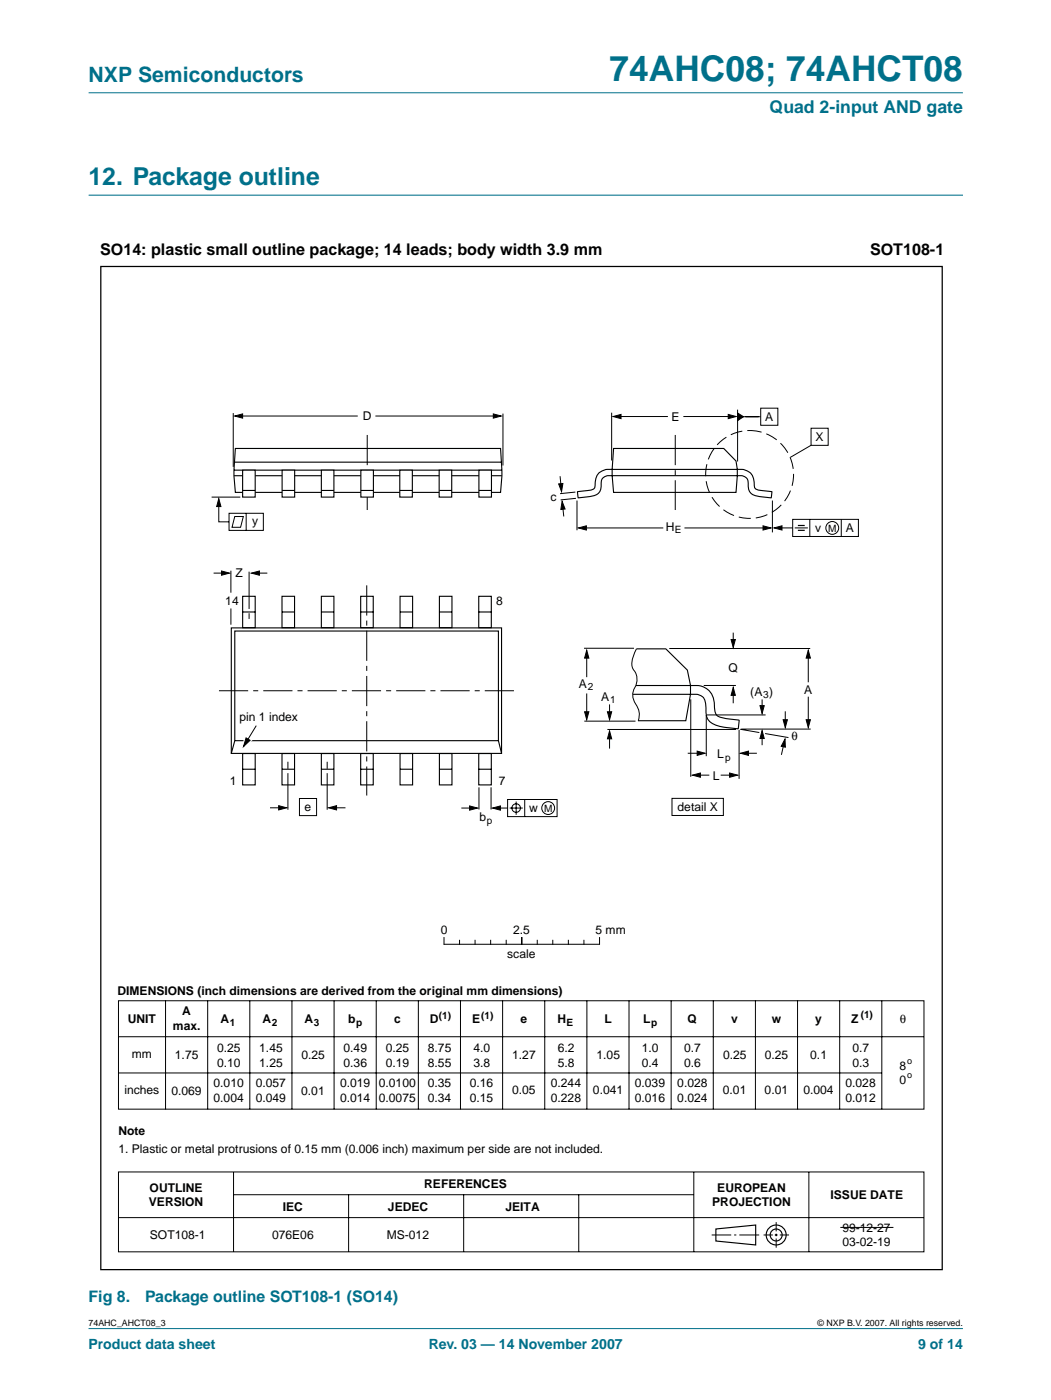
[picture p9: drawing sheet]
<svg xmlns="http://www.w3.org/2000/svg" width="210mm" height="280mm" viewBox="0 0 210 280" stroke-linecap="round" stroke-linejoin="round" font-family="sans-serif">
<g fill="#00708a" stroke="#00708a" stroke-width=".2">
<path d="M17.7 265.5h174.6z"/>
<path d="M17.7 18.5h174.6z"/>
</g>
<path d="M17.7 39h174.7" fill="none" stroke="#00708a" stroke-width=".21"/>
<path d="M46.7 95.1h53.5M46.7 93.9h53.5M46.8 92.4h53.3M47 89.6h53l.2 5.5-.2 3.3h-53l-.3-3.3zM115.3 98.3l.5-.1a5.7 5.7 0 0 0 2.9-.6l.2-.9a2.81 2.81 0 0 1 3.4-2.9h24.9a2.83 2.83 0 0 1 3.4 2.9l.1 .6a1.5 1.5 0 0 0 1.6 .7l1.9 .3-.2 1.1-.2 .1a9.9 9.9 0 0 1-3.6-.8 2.54 2.54 0 0 1-.8-2.4 1.7 1.7 0 0 0-2.1-1.3h-25a1.7 1.7 0 0 0-2.2 1.9 2.11 2.11 0 0 1-2.4 2.3l-2.2 .3zM122.5 89.6h22l2.5 2.5 .3 1.7-.3 4.6h-24.5l-.2-4.6zM46.2 125.5h54v25h-54zM46.9 126.1h52.6v21.9h-52.6zM127 137h10.9a3.9 3.9 0 0 1 4.6 2.6l.2 1.3a2.48 2.48 0 0 0 .7 2.2 13.7 13.7 0 0 0 4.1 .8l.1 .1-.1 1.5a12 12 0 0 1-4.7-.7 2.61 2.61 0 0 1-1.8-2.9l-.1-1.2a2.08 2.08 0 0 0-2.5-2h-12M127.1 129.7h5.9l4.3 4.2 .6 3.1v1.7l-.9 5.3h-9.6M46.9 148l-.7 2.5M99.5 148l.7 2.5" fill="none" stroke="#000" stroke-width=".22"/>
<g fill="none" stroke="#000" stroke-width=".2">
<path d="M46.6 82.5v10.8M47.8 83.1h23.7M75 83.1h24.3M100.5 82.6l-.1 10.4M111.9 95.2l.2 2.5M114.9 98.3l-3 .3M115 99.6l-3 .3M122.2 82.5v9.5M123.1 83.2h10.3M136.5 83.2h9.7M147.3 81.9v10.3M147.9 83.3h4"/>
<path d="M151.9 81.6h3.4v3.4h-3.4zM162 85.6h3.4v3.4h-3.4zM162 89l-4.2 2.4M42.7 114.5h2.5M46.1 114v4.4M49.7 114.2v7.5M50.8 114.5h2.6M112.3 100.7l.3 2.5M115.2 100v6M116.3 105.5h16.2M136.7 105.5h16.3M154.3 100v6.4"/>
<path d="M155.5 105.5h2.8M158.3 103.8h13.1v3.4h-13.1zM158.7 105.5h2.6M161.7 103.8v3.4M168 103.8v3.4M49.7 122.5v1.2M116.6 129.5h10M117.2 130.4v4.9M117.2 138.6v4.5M127.1 129.7a4.8 4.8 0 0 0-.7 3.9 3.4 3.4 0 0 1 .1 4.3 3.5 3.5 0 0 0 .8 3.3 3.3 3.3 0 0 1 .2 2.8M133.7 129.6h28.1M138 139.7v15.5"/>
<path d="M140.6 137h6.4M146.4 126.4v2.3M146.4 138v2.5M152.2 139.8v1.9M161.4 130.8v5.5M161.4 139.2v5.3M59.8 159.6h3.4v3.4h-3.4zM65.3 152.2v1.4M65.3 154.5v7.3M95.7 157.3v4.5M98.1 157.3v4.5M101.4 159.8h9.9v3.4h-9.9z"/>
<path d="M104.8 159.8v3.4M116.7 144.1h10.2M121.3 145.8h25.7M121.7 140.8v2.5M121.7 147v2.6M134.2 159.5h10.3v3.5h-10.3zM137.4 150.5h2.3M139.1 154.9h2.6M141.1 142.9v8.2M141.2 142.9h11.7M143.9 154.9h2.6M147.6 145.8v9.8"/>
<path d="M147.8 145.7l3.9 .7M148 145.7h13.9M148.8 150.5h2.4M152.2 147v1.9M152.8 146.6l4.7 .8M156.6 148.3l-.5 2.5M156.8 142.1v2.6M53.9 161.4h2.6M66.4 161.4h2.6M92.1 161.5h2.6M99.2 161.5h2.2M101.8 161.5h2.6"/>
<path d="M103.1 160.2v2.6M23.7 200h160.8v21.6h-160.8zM33.1 200v21.6M41.5 200v21.6M49.9 200v21.6M58.3 200v21.6M66.7 200v21.6M75.1 200v21.6M83.6 200v21.6M92 200v21.6M100.4 200v21.6M108.8 200v21.6"/>
<path d="M117.2 200v21.6M125.6 200v21.6M134 200v21.6M142.5 200v21.6M150.9 200v21.6M159.3 200v21.6M167.7 200v21.6M176.1 200v21.6M23.7 214.4h152.4M23.7 207.2h160.8M23.7 234.2h160.8v15.9h-160.8zM46.6 234.2v15.9"/>
<path d="M46.7 238.7h91.8M69.6 238.7v11.4M92.6 238.7v11.4M115.6 238.7v11.4M138.6 234.2v15.9M161.5 234.2v15.9M23.7 243.3h160.8M142.1 246.8h3.9M146.6 246.8h.5M147.7 246.8h3.9M152.5 246.8h1.8M154.7 246.8h.6"/>
<path d="M155 244.2v1.9M155 246.5v.5M155 247.5v1.8M155.7 246.8h1.9M167.8 245.3h10.6"/>
<circle cx="166.2" cy="105.5" r="1.28"/>
<circle cx="103.1" cy="161.5" r=".86"/>
<circle cx="109.5" cy="161.5" r="1.28"/>
</g>
<g fill="none" stroke="#000" stroke-width=".23">
<path d="M143 245.6l7.9-.8v4l-7.9-.8z"/>
<circle cx="155" cy="246.8" r="1.99"/>
<circle cx="155" cy="246.8" r="1.2"/>
</g>
<g fill="#000" stroke="#000" stroke-width=".2">
<path d="M46.9 83.1l1.6-.4v.9zM98.5 82.7l1.6 .4-1.6 .5zM111.6 96.7l.8-.1-.2 1.6zM122.4 83.2l1.6-.4v.9zM145.4 82.8l1.6 .4-1.6 .5zM147.3 82.5l1.2 .8-1.2 .7zM44.2 114.1l1.6 .4-1.6 .4zM50.2 114.5l1.6-.4v.8zM112.3 100.2l.6 1.5-.9 .1zM115.5 105.5l1.6-.4v.8zM152.4 105.1l1.6 .4-1.6 .4zM154.6 105.5l1.6-.4v.8z"/>
<path d="M117.2 129.9l.4 1.6h-.8zM146.4 137.4l.5 1.5h-.9zM146 127.8h.9l-.5 1.6zM161.4 129.9l.5 1.6h-.9zM116.8 142.2h.8l-.4 1.6zM121.7 146.1l.5 1.5h-.9zM121.3 142.2h.9l-.5 1.6zM139.2 150.1l1.6 .4-1.6 .4zM138.3 154.9l1.6-.4v.8zM145.7 154.5l1.6 .4-1.6 .4zM147.9 150.5l1.6-.4v.8zM152.2 146l.4 1.6h-.8z"/>
<path d="M151.8 141h.8l-.4 1.6zM156.8 147.7l.1 1.6-.9-.2zM156.4 143.8h.9l-.5 1.6zM161 143.8h.9l-.5 1.6zM55.7 161l1.5 .4-1.5 .4zM65.6 161.4l1.6-.4v.8zM93.8 161l1.6 .5-1.6 .4zM98.4 161.5l1.5-.5v.9z"/>
</g>
<path d="M159.4 105h1.3M159.4 106h1.3" fill="none" stroke="#000" stroke-width=".24"/>
<path d="M43.7 138h59.5" fill="none" stroke="#000" stroke-width=".2" stroke-dasharray="5.8 1 1 1" stroke-linecap="butt"/>
<path d="M73.3 86.9v15M134.9 86.9v15M73.2 117v42" fill="none" stroke="#000" stroke-width=".2" stroke-dasharray="6 1 1 1" stroke-linecap="butt"/>
<circle cx="149.7" cy="94.8" r="8.8" fill="none" stroke="#000" stroke-width=".2" stroke-dasharray="2.4 1" stroke-linecap="butt"/>
<path d="M64.2 93.9h2.5v5.4h-2.5z" fill="#fff" stroke="#000" stroke-width=".22"/>
<path d="M64.2 98h2.5" fill="none" stroke="#000" stroke-width=".22"/>
<path d="M56.3 93.9h2.5v5.4h-2.5z" fill="#fff" stroke="#000" stroke-width=".22"/>
<path d="M56.3 98h2.6" fill="none" stroke="#000" stroke-width=".22"/>
<path d="M48.5 93.9h2.5v5.4h-2.5z" fill="#fff" stroke="#000" stroke-width=".22"/>
<path d="M48.5 98h2.5" fill="none" stroke="#000" stroke-width=".22"/>
<g fill="#fff" stroke="#000" stroke-width=".22">
<path d="M87.7 93.9h2.5v5.4h-2.5z"/>
<path d="M72.1 93.9h2.5v5.4h-2.5z"/>
<path d="M79.8 93.9h2.6v5.4h-2.6z"/>
</g>
<path d="M79.8 98h2.6" fill="none" stroke="#000" stroke-width=".22"/>
<path d="M95.6 93.9h2.6v5.4h-2.6z" fill="#fff" stroke="#000" stroke-width=".22"/>
<g fill="none" stroke="#000" stroke-width=".22">
<path d="M72.1 98h2.5M87.8 98h2.5M95.6 98h2.6M48.5 119.2h2.5v6.2h-2.5zM56.3 119.2h2.5v6.2h-2.5zM64.2 119.2h2.5v6.2h-2.5zM72 119.2h2.5v6.2h-2.5zM79.9 119.2h2.5v6.2h-2.5zM87.8 119.2h2.5v6.2h-2.5zM95.6 119.2h2.5v6.2h-2.5zM48.5 122.3h2.5M56.3 122.3h2.5"/>
<path d="M64.2 122.3h2.5M72 122.3h2.5M79.9 122.3h2.5M87.8 122.3h2.5M95.6 122.3h2.5M48.5 150.6h2.5v6.2h-2.5zM48.5 153.7h2.5M56.3 150.6h2.5v6.2h-2.5zM56.3 153.7h2.5M64.2 150.6h2.5v6.2h-2.5zM64.2 153.7h2.5M72 150.6h2.5v6.2h-2.5z"/>
<path d="M72 153.7h2.5M79.9 150.6h2.5v6.2h-2.5zM79.9 153.7h2.5M87.8 150.6h2.5v6.2h-2.5zM87.8 153.7h2.5M95.6 150.6h2.5v6.2h-2.5zM95.6 153.7h2.5"/>
</g>
<path d="M43.7 99.6l.4 1.6h-.8z" fill="#000" stroke="#000" stroke-width=".2"/>
<path d="M42.3 99.3h5.7M43.7 100.3v4h2M45.7 102.6h6.9v3.4h-6.9zM46.9 103.2h1.7l-.5 2.2h-1.8zM49.2 102.6v3.4M57.5 152.2v1.4M57.5 154.5v7.3" fill="none" stroke="#000" stroke-width=".2"/>
<path d="M48.8 147l1.7 .9-2.1 1.7z" fill="#fff"/>
<g fill="none" stroke="#000" stroke-width=".2">
<path d="M46.1 121.6v3.2M51.2 145l-2.6 4.2M88.7 187.3v1.4M88.7 188.7h30.9M91.8 187.9v.8M94.9 187.9v.8M98 187.9v.8M101.1 187.9v.8M104.2 187.3v1.4M107.3 187.9v.8M110.4 187.9v.8M113.5 187.9v.8"/>
<path d="M116.6 187.9v.8M119.7 187.3v1.4"/>
</g>
<path d="M49.1 147.4l.8 .5-1.3 1.3z" fill="#000" stroke="#000" stroke-width=".2"/>
<path d="M20.1 53.3h168.1v200.4h-168.1z" fill="none" stroke="#000" stroke-width=".25"/>
<text font-size="7.1" fill="#00708a" x="121.7" y="16.2">74AHC08; 74AHCT08</text>
<text font-size="4.9" fill="#00708a" x="17.7" y="37">12. Package outline</text>
<text font-size="4.2" fill="#00708a" x="17.7" y="16.4">NXP Semiconductors</text>
<text font-size="3.5" fill="#00708a" x="153.7" y="22.7">Quad 2-input AND gate</text>
<g font-size="3.2">
<text x="20" y="50.9">SO14: plastic small outline package; 14 leads; body width 3.9 mm</text>
<text x="173.8" y="50.9">SOT108-1</text>
</g>
<g font-size="3.2" fill="#00708a">
<text x="17.7" y="260.2">Fig 8.</text>
<text x="29" y="260.2">Package outline SOT108-1 (SO14)</text>
</g>
<g font-size="2.8" fill="#00708a">
<text x="17.7" y="269.5">Product data sheet</text>
<text x="85.6" y="269.5">Rev. 03 — 14 November 2007</text>
<text x="183.4" y="269.5">9 of 14</text>
</g>
<g font-size="2.4">
<text x="72.5" y="84">D</text>
<text x="134.1" y="84.2">E</text>
<text x="152.8" y="84.2">A</text>
<text x="162.9" y="88.2">X</text>
<text x="110" y="100.1">c</text>
<text x="50.3" y="105">y</text>
<text x="133" y="106.1">H</text>
<text x="162.8" y="106.2">v</text>
<text x="168.9" y="106.4">A</text>
<text x="47.1" y="115.3">Z</text>
<text x="45" y="120.9">14</text>
<text x="99.1" y="120.8">8</text>
<text x="115.6" y="137.5">A</text>
<text x="145.5" y="134.4">Q</text>
<text x="47.8" y="144">pin 1 index</text>
<text x="120.1" y="140.1">A</text>
<text x="149.9" y="139">(A )</text>
<text x="160.6" y="138.8">A</text>
<text x="158.1" y="148">θ</text>
<text x="142.3" y="155.8">L</text>
<text x="143.2" y="151.5">L</text>
<text x="45.9" y="156.8">1</text>
<text x="60.8" y="162">e</text>
<text x="99.6" y="156.8">7</text>
<text x="95.8" y="164.1">b</text>
<text x="105.7" y="162.2">w</text>
<text x="135.3" y="162.1">detail X</text>
<text x="88" y="186.6">0</text>
<text x="101.3" y="191.4">scale</text>
<text x="102.5" y="186.6">2.5</text>
<text x="118.9" y="186.6">5 mm</text>
<text x="23.5" y="198.8">DIMENSIONS (inch dimensions are derived from the original mm dimensions)</text>
<text x="36.4" y="202.8">A</text>
<text x="25.5" y="204.5">UNIT</text>
<text x="34.5" y="205.8">max.</text>
<text x="44" y="204.5">A</text>
<text x="52.4" y="204.5">A</text>
<text x="60.8" y="204.5">A</text>
<text x="69.5" y="204.5">b</text>
<text x="78.7" y="204.5">c</text>
<text x="85.8" y="204.5">D</text>
<text x="94.3" y="204.5">E</text>
<text x="103.9" y="204.5">e</text>
<text x="111.3" y="204.5">H</text>
<text x="120.7" y="204.5">L</text>
<text x="128.4" y="204.5">L</text>
<text x="137.3" y="204.5">Q</text>
<text x="146" y="204.5">v</text>
<text x="154.2" y="204.5">w</text>
<text x="162.8" y="204.5">y</text>
<text x="170" y="204.5">Z</text>
<text x="179.7" y="204.5">θ</text>
<text x="26.3" y="211.4">mm</text>
<text x="34.9" y="211.6">1.75</text>
<text x="43.4" y="210.2">0.25</text>
<text x="43.4" y="213.1">0.10</text>
<text x="51.8" y="210.2">1.45</text>
<text x="51.8" y="213.1">1.25</text>
<text x="60.2" y="211.7">0.25</text>
<text x="68.6" y="210.2">0.49</text>
<text x="68.6" y="213.1">0.36</text>
<text x="77" y="210.2">0.25</text>
<text x="77" y="213.1">0.19</text>
<text x="85.5" y="210.2">8.75</text>
<text x="85.5" y="213.1">8.55</text>
<text x="94.6" y="210.2">4.0</text>
<text x="94.6" y="213.1">3.8</text>
<text x="102.3" y="211.6">1.27</text>
<text x="111.4" y="210.2">6.2</text>
<text x="111.4" y="213.1">5.8</text>
<text x="119.1" y="211.6">1.05</text>
<text x="128.2" y="210.2">1.0</text>
<text x="128.2" y="213.1">0.4</text>
<text x="136.7" y="210.2">0.7</text>
<text x="136.7" y="213.1">0.6</text>
<text x="144.4" y="211.6">0.25</text>
<text x="152.7" y="211.6">0.25</text>
<text x="161.8" y="211.6">0.1</text>
<text x="170.2" y="210.2">0.7</text>
<text x="170.2" y="213.1">0.3</text>
<text x="179.7" y="213.8">8</text>
<text x="24.9" y="218.7">inches</text>
<text x="34.2" y="218.8">0.069</text>
<text x="42.6" y="217.2">0.010</text>
<text x="42.6" y="220.2">0.004</text>
<text x="51.1" y="217.2">0.057</text>
<text x="51.1" y="220.2">0.049</text>
<text x="60.2" y="218.7">0.01</text>
<text x="67.9" y="217.2">0.019</text>
<text x="67.9" y="220.2">0.014</text>
<text x="75.7" y="217.2">0.0100</text>
<text x="75.7" y="220.2">0.0075</text>
<text x="85.4" y="217.2">0.35</text>
<text x="85.4" y="220.2">0.34</text>
<text x="93.8" y="217.2">0.16</text>
<text x="93.8" y="220.2">0.15</text>
<text x="102.3" y="218.6">0.05</text>
<text x="110" y="217.2">0.244</text>
<text x="110" y="220.2">0.228</text>
<text x="118.4" y="218.7">0.041</text>
<text x="126.8" y="217.2">0.039</text>
<text x="126.8" y="220.2">0.016</text>
<text x="135.3" y="217.2">0.028</text>
<text x="135.3" y="220.2">0.024</text>
<text x="144.4" y="218.7">0.01</text>
<text x="152.7" y="218.7">0.01</text>
<text x="160.4" y="218.7">0.004</text>
<text x="168.9" y="217.2">0.028</text>
<text x="168.9" y="220.2">0.012</text>
<text x="179.7" y="216.7">0</text>
<text x="23.7" y="226.9">Note</text>
<text x="23.7" y="230.5">1. Plastic or metal protrusions of 0.15 mm (0.006 inch) maximum per side are not included.</text>
<text x="29.9" y="238.1">OUTLINE</text>
<text x="84.7" y="237.4">REFERENCES</text>
<text x="143.3" y="238.1">EUROPEAN</text>
<text x="165.9" y="239.6">ISSUE DATE</text>
<text x="29.7" y="241.1">VERSION</text>
<text x="56.5" y="242">IEC</text>
<text x="77.5" y="242">JEDEC</text>
<text x="101" y="242">JEITA</text>
<text x="142.3" y="241.1">PROJECTION</text>
<text x="29.9" y="247.6">SOT108-1</text>
<text x="54.3" y="247.6">076E06</text>
<text x="77.2" y="247.6">MS-012</text>
<text x="168.2" y="246.1">99-12-27</text>
<text x="168.2" y="249">03-02-19</text>
</g>
<g font-size="2">
<text x="134.8" y="106.6">E</text>
<text x="165.4" y="106.2">M</text>
<text x="117.4" y="137.9">2</text>
<text x="121.9" y="140.6">1</text>
<text x="152.4" y="139.5">3</text>
<text x="144.8" y="152">p</text>
<text x="97.2" y="164.6">p</text>
<text x="108.7" y="162.2">M</text>
<text x="87.7" y="203.5">(1)</text>
<text x="96.1" y="203.5">(1)</text>
<text x="171.9" y="203.4">(1)</text>
<text x="45.9" y="205">1</text>
<text x="54.3" y="205">2</text>
<text x="62.7" y="205">3</text>
<text x="71.1" y="205">p</text>
<text x="113.2" y="205">E</text>
<text x="130" y="205">p</text>
</g>
<g font-size="1.8">
<text x="181.2" y="212.5">o</text>
<text x="181.2" y="215.5">o</text>
<text x="17.7" y="264.9">74AHC_AHCT08_3</text>
<text x="163.3" y="264.9">© NXP B.V. 2007. All rights reserved.</text>
</g>
</svg>
